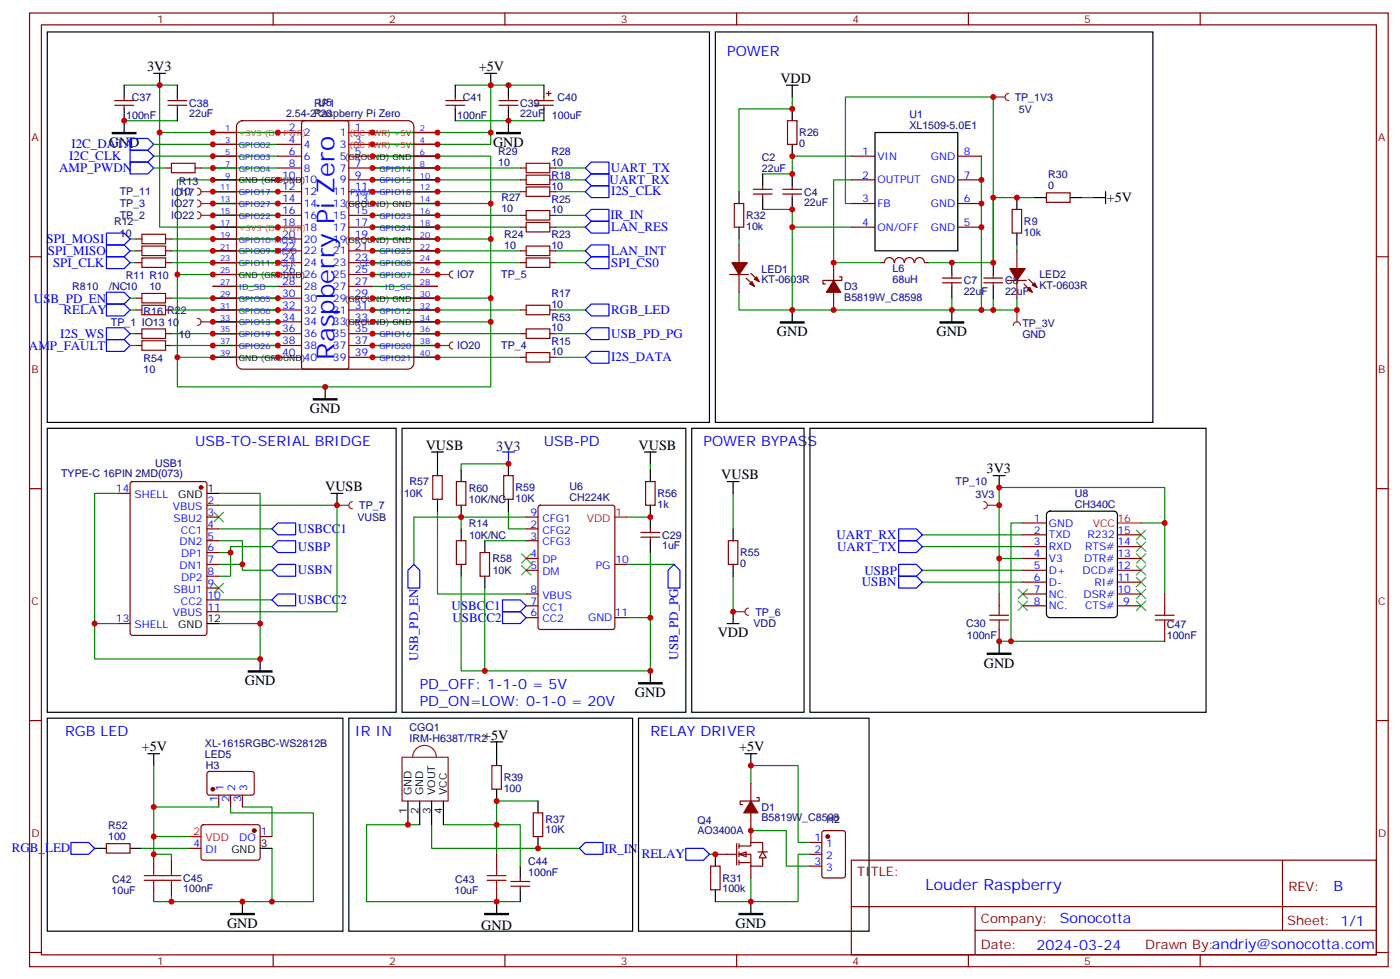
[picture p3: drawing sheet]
<svg xmlns="http://www.w3.org/2000/svg" width="418mm" height="292mm" viewBox="0 0 418 292" stroke-linecap="round" stroke-linejoin="round" font-family="sans-serif">
<g fill="none" stroke="#870000" stroke-width=".35">
<path d="M8.8 3.9h405.4v284.3h-405.4zM12.3 7.4h398.3v277.3h-398.3zM81.5 3.9v3.5M150.6 3.9v3.5M219.8 3.9v3.5M288.9 3.9v3.5M358.1 3.9v3.5M34.2 31.4h5.7M34.2 30h5.7M37 28.9v1.1M37 31.4v1.1M50.1 31.4h5.6"/>
<path d="M50.1 30h5.6M52.9 28.9v1.1M52.9 31.4v1.1M63.5 39.5h7.1M71.1 36.5l1.2-.5h49.4a1.76 1.76 0 0 1 1.8 1.7v70.6a1.89 1.89 0 0 1-1.8 1.8h-49.4a1.89 1.89 0 0 1-1.7-1.8v-70.6zM82.9 39.5h7.1M90.2 36.2l.5-.2h12.7l.5 .2 .2 .5v72.7l-.3 .5-.4 .2h-12.7l-.5-.3-.2-.4v-72.7zM104.1 39.5h7M123.5 39.5h7M133 31.4h5.6M133 30h5.6M135.8 28.9v1.1"/>
<path d="M135.8 31.4v1.1M148.9 31.4h5.6M148.9 30h5.6M151.7 28.9v1.1M151.7 31.4v1.1M159.5 31.4h5.6M159.5 30h5.6M162.3 28.9v1.1M162.3 31.4v1.1M163 27.9h1.4M163.7 27.2v1.4M234.9 36h2.9v7h-2.9z"/>
<path d="M63.5 57.2h7.1M63.5 53.6h7.1M63.5 50.1h7.1M63.5 46.6h7.1M63.5 43h7.1M82.9 57.2h7.1M82.9 53.6h7.1M82.9 50.1h7.1M82.9 46.6h7.1M82.9 43h7.1M104.1 57.2h7M104.1 53.6h7"/>
<path d="M104.1 50.1h7M104.1 46.6h7M104.1 43h7M123.5 57.2h7M123.5 53.6h7M123.5 50.1h7M123.5 46.6h7M123.5 43h7M155.2 57.2h1.8M155.2 53.6h1.8M155.2 50.1h1.8M157 55.7h7v2.9h-7z"/>
<path d="M157 52.2h7v2.8h-7zM157 48.7h7v2.8h-7zM164 57.2h1.8M164 53.6h1.8M164 50.1h1.8M312.2 57.5h7.1v2.8h-7.1zM8.8 76.6h3.5M40.6 78.3h1.7M40.6 74.8h1.7M40.6 71.3h1.7M42.3 76.9h7.1v2.8h-7.1zM42.3 73.4h7.1v2.8h-7.1z"/>
<path d="M42.3 69.9h7.1v2.8h-7.1zM49.4 78.3h1.8M49.4 74.8h1.8M49.4 71.3h1.8M63.5 78.3h7.1M63.5 74.8h7.1M63.5 71.3h7.1M63.5 67.7h7.1M63.5 64.2h7.1M63.5 60.7h7.1M82.9 78.3h7.1M82.9 74.8h7.1"/>
<path d="M82.9 71.3h7.1M82.9 67.7h7.1M82.9 64.2h7.1M82.9 60.7h7.1M104.1 78.3h7M104.1 74.8h7M104.1 71.3h7M104.1 67.7h7M104.1 64.2h7M104.1 60.7h7M123.5 78.3h7M123.5 74.8h7"/>
<path d="M123.5 71.3h7M123.5 67.7h7M123.5 64.2h7M123.5 60.7h7M155.2 78.3h1.8M155.2 74.8h1.8M155.2 67.7h1.8M155.2 64.2h1.8M157 76.9h7v2.8h-7zM157 73.4h7v2.8h-7zM157 66.3h7v2.8h-7zM157 62.8h7v2.8h-7z"/>
<path d="M164 78.3h1.8M164 74.8h1.8M164 67.7h1.8M164 64.2h1.8M219.1 60.7h2.8v7h-2.8zM220.5 73v5.3M410.6 76.6h3.6M40.6 99.5h1.7M42.3 98.1h7.1v2.8h-7.1zM49.4 99.5h1.8M63.5 99.5h7.1M63.5 96h7.1"/>
<path d="M63.5 92.4h7.1M63.5 88.9h7.1M63.5 85.4h7.1M63.5 81.8h7.1M82.9 99.5h7.1M82.9 96h7.1M82.9 92.4h7.1M82.9 88.9h7.1M82.9 85.4h7.1M82.9 81.8h7.1M104.1 99.5h7M104.1 96h7"/>
<path d="M104.1 92.4h7M104.1 88.9h7M104.1 85.4h7M104.1 81.8h7M123.5 99.5h7M123.5 96h7M123.5 92.4h7M123.5 88.9h7M123.5 85.4h7M123.5 81.8h7M155.2 92.4h1.8M157 91h7v2.8h-7z"/>
<path d="M164 92.4h1.8M217.7 81.8h5.6M220.5 81.8v5.3M222.6 82.9l2.5 2.5M224 81.5l2.5 2.5M63.5 106.5h7.1M63.5 103h7.1M82.9 106.5h7.1M82.9 103h7.1M104.1 106.5h7M104.1 103h7M123.5 106.5h7"/>
<path d="M123.5 103h7M155.2 106.5h1.8M157 105.1h7v2.9h-7zM164 106.5h1.8M8.8 145.7h3.5M410.6 145.7h3.6M8.8 214.8h3.5M410.6 214.8h3.6M62 230.2l.4-.2 13 .1 .4 .6v5.9l-.7 .5-12.9-.1-.5-.6v-5.7zM65.3 237.1v3.5M68.8 237.1v3.5M72.3 237.1v3.5"/>
<path d="M146.8 228.2h2.8v7.1h-2.8zM31.7 251.5h7.1v2.9h-7.1zM45.9 254.7v3.5M51.2 256.5v3.5M56.4 252.9h3.6M60.2 246.1l.5-.2h16.5l.4 .7-.1 9.4-.6 .5-16.5-.1-.4-.6v-9.2zM77.6 249.4h3.5M148.2 254.7v3.5M159.1 242.4h2.8v7h-2.8zM254 256.5h156.6v28.2h-156.6zM382.6 256.5v20.9M45.9 265.3v3.5"/>
<path d="M51.2 263.5v3.6M148.2 265.3v3.5M152.4 262.8h5.6M152.4 264.2h5.6M155.2 261.8v1M155.2 264.2v1.1M254 270.3h156.5M290.9 277.4h119.6M290.9 270.3v14.1M8.8 284h3.5M81.5 284.7v3.5M150.6 284.7v3.5"/>
<path d="M219.8 284.7v3.5M288.9 284.7v3.5M358.1 284.7v3.5M410.6 284h3.6"/>
</g>
<g fill="none" stroke="#008700" stroke-width=".35">
<path d="M37 36h15.9M37 25.4h15.9M47.6 39.5v28.2h35.3h-19.4M47.6 25.4v14.1h35.3h-19.4M111.1 39.5h35.3M135.8 36h26.5M135.8 25.4h26.5M146.4 25.4v17.6h-35.3h19.4M236.4 30.7v1.8h-15.9v24.7M45.9 43h37M45.9 46.6h37M63.5 53.6h19.4h-30v28.2h30h-19.4"/>
<path d="M63.5 57.2h19.4M111.1 50.1h44.1M111.1 53.6h44.1M111.1 57.2h44.1M130.5 46.6h-19.4h35.3v14.1M165.8 50.1h8.8M165.8 53.6h8.8M165.8 57.2h8.8M252.2 58.9v-30h44.1v30h12.4M254 46.6h-17.6v5.3M296.3 58.9v19.4M322.8 58.9h3.5"/>
<path d="M38.8 71.3h1.8M38.8 74.8h1.8M38.8 78.3h1.8M51.2 71.3h31.7M51.2 74.8h31.7M51.2 78.3h31.7M63.5 60.7h19.4M63.5 64.2h19.4M111.1 64.2h44.1M111.1 67.7h44.1M111.1 74.8h44.1M111.1 78.3h44.1"/>
<path d="M130.5 60.7h-19.4h35.3v10.6M130.5 71.3h-19.4h35.3v17.6M165.8 64.2h8.8M165.8 67.7h8.8M165.8 74.8h8.8M165.8 78.3h8.8M220.5 71.3v1.7M303.4 73v1.8M38.8 99.5h1.8M51.2 99.5h31.7M52.9 81.8v24.7h30h-19.4M63.5 85.4h19.4"/>
<path d="M63.5 88.9h19.4M63.5 92.4h19.4M63.5 96h19.4M111.1 81.8h19.4M111.1 85.4h19.4M111.1 92.4h44.1M111.1 99.5h19.4M130.5 88.9h-19.4h35.3v7.1M130.5 96h-19.4h35.3v19.4h-93.5v-8.9M165.8 92.4h8.8M220.5 87.1v5.3h15.9M303.4 88.9v3.5h-7.1"/>
<path d="M63.5 103h19.4M111.1 103h19.4M111.1 106.5h44.1M165.8 106.5h8.8M45.9 228.2v12.4h19.4M160.5 238.8h-12.3v15.9M42.3 252.9h14.1M45.9 240.6v14.1h5.3v1.8M45.9 249.4h10.5M68.8 240.6v1.8h24.7v26.4h-47.6M72.3 240.6h8.8v8.8M81.1 252.9v15.9"/>
<path d="M125.2 245.9h-15.8v22.9h45.8M128.8 245.9v7h44.1M132.3 245.9h22.9v12.3M51.2 267.1v1.7"/>
</g>
<path d="M33.5 39.5h7.1v.4h-7.1zM148.2 39.5h7v.4h-7zM93.5 118.9h7v.3h-7zM68.8 272.3h7v.4h-7zM144.6 272.3h7.1v.4h-7.1z" fill="#000" stroke="#000" stroke-width=".35"/>
<g fill="none" stroke="#000" stroke-width=".35">
<path d="M14.1 9.5h197.6v116.4h-197.6zM37 25.4v3.5M37 32.5v7M45.9 21.9h3.5M47.6 21.9v3.5M52.9 25.4v3.5M52.9 32.5v3.5M135.8 25.4v3.5M135.8 32.5v3.5M144.6 21.9h3.6M146.4 21.9v3.5M151.7 25.4v3.5"/>
<path d="M151.7 32.5v7M162.3 25.4v3.5M162.3 32.5v3.5M236.4 32.5v3.5M220.5 57.2v3.5M236.4 43v3.6M308.7 58.9h3.5M319.3 58.9h3.5M220.5 67.7v3.6M97 115.4v3.5M14.1 214.1h88.2v63.5h-88.2zM104.1 214.1h84.6v63.5h-84.6z"/>
<path d="M44.1 224.7h3.5M45.9 224.7v3.5M146.4 221.2h3.5M148.2 221.2v7M148.2 235.3v3.5M160.5 238.8v3.6M28.2 252.9h3.5M38.8 252.9h3.5M77.6 252.9h3.5M155.2 258.2v3.6M160.5 249.4v3.5M72.3 268.8v3.5"/>
<path d="M148.2 268.8v3.5M155.2 265.3v3.5"/>
</g>
<g fill="none" stroke="#00f" stroke-width=".35">
<path d="M174.6 50.1l1.8-1.8h5.3v3.6h-5.3zM174.6 53.6l1.8-1.7h5.3v3.5h-5.3zM174.6 57.2l1.8-1.8h5.3v3.5h-5.3zM31.7 69.5h5.3l1.8 1.8-1.8 1.7h-5.3zM31.7 76.6h5.3l1.8 1.7-1.8 1.8h-5.3zM31.7 73h5.3l1.8 1.8-1.8 1.8h-5.3zM174.6 64.2l1.8-1.8h5.3v3.6h-5.3zM174.6 78.3l1.8-1.7h5.3v3.5h-5.3zM174.6 67.7l1.8-1.7h5.3v3.5h-5.3zM174.6 74.8l1.8-1.8h5.3v3.6h-5.3zM31.7 97.7h5.3l1.8 1.8-1.8 1.7h-5.3zM174.6 92.4l1.8-1.7h5.3v3.5h-5.3z"/>
<path d="M174.6 106.5l1.8-1.7h5.3v3.5h-5.3zM21.2 251.2h5.3l1.7 1.7-1.7 1.8h-5.3zM172.9 252.9l1.7-1.7h5.3v3.5h-5.3z"/>
</g>
<path d="M45.9 258.2v2.9M51.2 260v1.1M148.2 258.2v2.9M43 262.5h11M43 261.1h11M45.9 262.5v2.8M51.2 262.5v1M145.3 262.5h5.7M145.3 261.1h5.7M148.2 262.5v2.8" fill="none" stroke="#a10000" stroke-width=".35"/>
<g fill="#870000" stroke="#870000" stroke-width=".35">
<path d="M223.7 84.7l.7-.7 .7 1.4z"/>
<path d="M225.1 83.3l.7-.7 .7 1.4z"/>
<path d="M218.4 78.3h4.6l-2.5 3.5z"/>
<circle cx="63.5" cy="235.3" r=".53"/>
<circle cx="75.8" cy="247.7" r=".53"/>
</g>
<path d="M56.4 249.4h3.6" fill="none" stroke="#f00" stroke-width=".35"/>
<path d="M302.3 97a1.06 1.06 0 0 1 1.1-1 1.06 1.06 0 0 1 1 1M303.4 92.4v3.6" fill="none" stroke="#8c2424" stroke-width=".35"/>
<circle cx="303.4" cy="92.4" r=".18" fill="#8c2424"/>
<g fill="#870000" stroke="#870000" stroke-width=".35">
<path d="M306.6 86.4l.7-.7 .7 1.4z"/>
<path d="M308 85l.7-.7 .7 1.4z"/>
<path d="M301.3 80.1h4.6l-2.5 3.5z"/>
</g>
<path d="M302 62.4h2.8v7.1h-2.8zM303.4 74.8v5.3M300.6 83.6h5.6M303.4 83.6v5.3M305.5 84.7l2.5 2.4M306.9 83.3l2.5 2.4" fill="none" stroke="#870000" stroke-width=".35"/>
<path d="M303.4 58.9v3.5M303.4 69.5v3.5" fill="none" stroke="#000" stroke-width=".35"/>
<path d="M296.3 28.9h3.6M300.9 27.9a1.06 1.06 0 0 0-1 1 1.06 1.06 0 0 0 1 1.1" fill="none" stroke="#8c2424" stroke-width=".35"/>
<circle cx="296.3" cy="28.9" r=".18" fill="#8c2424"/>
<path d="M236.4 28.9v1.8M227.5 51.9h8.9M252.2 58.9v1.8h1.8M254 53.6h-5.3v24.7h14.1M292.8 46.6v45.8M296.3 58.9v19.4h-19.4M227.5 62.4h8.9v5.3h17.6M236.4 67.7v24.7h47.6M284 88.9v3.5M296.3 88.9v3.5h-12.3" fill="none" stroke="#008700" stroke-width=".35"/>
<g fill="none" stroke="#870000" stroke-width=".35">
<path d="M224.7 57.9h5.7M224.7 56.4h5.7M227.5 55.4v1M227.5 57.9v1M233.5 57.9h5.7M233.5 56.4h5.7M236.4 55.4v1M236.4 57.9v1M266.7 78.3a1.41 1.41 0 0 0-1.4-1.5 1.41 1.41 0 0 0-1.4 1.5h-1.1M266.9 78.3a1.41 1.41 0 0 1 1.4-1.5 1.41 1.41 0 0 1 1.4 1.5M269.9 78.3a1.41 1.41 0 0 1 1.4-1.5 1.41 1.41 0 0 1 1.4 1.5M272.9 78.3a1.41 1.41 0 0 1 1.4-1.5 1.41 1.41 0 0 1 1.5 1.5"/>
<path d="M275.9 78.3h1M281.2 84.3h5.6M281.2 82.9h5.6M284 81.8v1.1M284 84.3v1.1M293.5 84.3h5.7M293.5 82.9h5.7M296.3 81.8v1.1M296.3 84.3v1.1"/>
</g>
<g fill="none" stroke="#000" stroke-width=".35">
<path d="M213.4 9.5h130.6v116.4h-130.6zM234.6 25.4h3.5M236.4 25.4v3.5M227.5 51.9v3.5M227.5 58.9v3.5M236.4 51.9v3.5M236.4 58.9v3.5M326.3 58.9h3.5M329.8 57.2v3.5M284 78.3v3.5M296.3 78.3v3.5M236.4 92.4v3.6"/>
<path d="M284 85.4v3.5M284 92.4v3.6M296.3 85.4v3.5"/>
</g>
<path d="M232.8 96h7.1v.3h-7.1zM280.5 96h7v.3h-7z" fill="#000" stroke="#000" stroke-width=".35"/>
<path d="M38.8 48.3h5.3l1.8 1.8-1.8 1.8h-5.3zM38.8 44.8h5.3l1.8 1.8-1.8 1.7h-5.3zM38.8 41.3h5.3l1.8 1.7-1.8 1.8h-5.3z" fill="none" stroke="#00f" stroke-width=".35"/>
<g fill="#fff" stroke="#870000" stroke-width=".35">
<path d="M220.5 254.7l2.1-.7v1.4z"/>
<path d="M227.5 254l1.1 1.8h-2.1z"/>
</g>
<g fill="none" stroke="#870000" stroke-width=".35">
<path d="M155.2 99.5h1.8M157 98.1h7v2.8h-7zM164 99.5h1.8M40.6 103h1.7M42.3 101.6h7.1v2.8h-7.1zM49.4 103h1.8M212 258.2h2.8v7.1h-2.8zM213.4 254.7h6.4M219.8 251.5v6.4M220.5 252.2h3.5v-1h3.5v2.8M220.5 254.7h3.5v3.5h3.5v-2.4M220.5 257.2h3.5"/>
<path d="M220.5 251.5v1.4M220.5 254v1.4M220.5 256.5v1.4M224 247.7v3.5M224 258.2v3.6M226.1 254h2.9M241.7 254.7h3.5M241.7 251.2h3.5M241.7 258.2h3.5M245.4 247.9l.5-.2h5.6l.7 .4v13l-.4 .6-5.9 .1-.7-.5v-12.9z"/>
</g>
<path d="M130.5 99.5h24.7M165.8 99.5h8.8M38.8 103h1.8M51.2 103h12.3M224 233.5v-5.3h14.1v23h3.6M211.7 254.7h1.7M224 247.7h10.6v10.5h7.1M241.7 254.7h-3.6v14.1h-14.1M213.4 268.8h10.6M224 261.8v7" fill="none" stroke="#008700" stroke-width=".35"/>
<path d="M190.5 214.1h68.8v63.5h-68.8zM222.2 224.7h3.6M224 224.7v3.5M213.4 254.7v3.5M213.4 265.3v3.5M224 268.8v3.5" fill="none" stroke="#000" stroke-width=".35"/>
<circle cx="246.9" cy="249.4" r=".53" fill="#870000" stroke="#870000" stroke-width=".35"/>
<path d="M220.5 272.3h7v.4h-7z" fill="#000" stroke="#000" stroke-width=".35"/>
<path d="M174.6 99.5l1.8-1.8h5.3v3.5h-5.3zM31.7 101.2h5.3l1.8 1.8-1.8 1.8h-5.3zM204.6 252.9h5.3l1.8 1.8-1.8 1.8h-5.3z" fill="none" stroke="#00f" stroke-width=".35"/>
<path d="M339 165.1l2.8 2.8M339 161.6l2.8 2.8M341.8 165.1l-2.8 2.8M341.8 161.6l-2.8 2.8" fill="none" stroke="#3c3" stroke-width=".35"/>
<path d="M218.7 182.4h3.5M223.3 181.3a1.06 1.06 0 0 0-1.1 1.1 1.06 1.06 0 0 0 1.1 1" fill="none" stroke="#8c2424" stroke-width=".35"/>
<circle cx="218.7" cy="182.4" r=".18" fill="#8c2424"/>
<path d="M194 138.3v1.8M218.7 147.1v10.6M218.7 171.8v10.6" fill="none" stroke="#008700" stroke-width=".35"/>
<path d="M206.4 127.7h33.5v84.7h-33.5zM217 143.6h3.5M218.7 143.6v3.5M218.7 157.7v3.5M218.7 168.3v3.5M217 185.9h3.5M218.7 182.4v3.5" fill="none" stroke="#000" stroke-width=".35"/>
<path d="M217.3 161.2h2.8v7.1h-2.8z" fill="none" stroke="#870000" stroke-width=".35"/>
<path d="M100.5 150.6h3.6M105.1 149.6a1.06 1.06 0 0 0-1 1 1.06 1.06 0 0 0 1 1.1" fill="none" stroke="#8c2424" stroke-width=".35"/>
<circle cx="100.5" cy="150.6" r=".18" fill="#8c2424"/>
<g fill="none" stroke="#008700" stroke-width=".35">
<path d="M35.3 147.1h-7.1v38.8h7.1M65.3 150.6h35.2v31.8h-35.2M65.3 147.1h12.3v38.8M65.3 157.7h15.8M130.5 152.4v24.7h26.5M151.7 152.4v5.3h5.3M157 154.2h-19.4v3.5M187 154.2h7M275.2 159.5h30M305.2 155.9h-3.6v35.3M340.4 155.9h7.1v-10.6h-49.4v21.2h7.1M347.5 155.9v21.2"/>
<path d="M65.3 161.2h7v8.8h8.8M65.3 178.9h15.8M65.3 168.3h7M65.3 164.7h3.5M81.1 163h-12.3v8.8h-3.5M144.6 175.3v24.7h49.4v-15.8h-7M187 168.3h14.1M194 164.7v19.5M275.2 163h30M275.2 173.6h30M275.2 170h30M298.1 166.5v10.6"/>
<path d="M28.2 185.9v10.6h49.4v-10.6h-12.3M298.1 191.2h49.4"/>
</g>
<g fill="none" stroke="#00f" stroke-width=".35">
<path d="M149.9 134.8h3.6M151.7 134.8v3.5M81.1 157.7l1.8-1.8h5.3v3.6h-5.3zM268.1 157.7h5.3l1.8 1.8-1.8 1.7h-5.3zM81.1 178.9l1.8-1.8h5.3v3.5h-5.3zM81.1 170l1.8-1.7h5.3v3.5h-5.3zM81.1 163l1.8-1.8h5.3v3.5h-5.3zM149.9 178.9h5.3l1.8 1.7-1.8 1.8h-5.3zM201.1 168.3l1.7 1.7v5.3h-3.5v-5.3zM268.1 161.2h5.3l1.8 1.8-1.8 1.7h-5.3zM268.1 171.8h5.3l1.8 1.8-1.8 1.7h-5.3zM268.1 168.3h5.3l1.8 1.7-1.8 1.8h-5.3z"/>
<path d="M149.9 182.4h5.3l1.8 1.8-1.8 1.7h-5.3z"/>
</g>
<g fill="none" stroke="#000" stroke-width=".35">
<path d="M14.1 127.7h104.1v84.7h-104.1zM119.9 127.7h84.7v84.7h-84.7zM128.8 134.8h3.5M130.5 134.8v7M151.7 138.3v3.5M192.3 134.8h3.5M194 134.8v3.5M241.7 127.7h118.1v84.7h-118.1zM61.7 147.1h3.6M98.8 147.1h3.5M100.5 147.1v3.5M130.5 148.9v3.5"/>
<path d="M151.7 148.9v3.5M194 140.1v3.5M194 150.6v7.1M296.3 141.8h3.6M298.1 141.8v3.5M312.4 152.8l.9-.4h19l.9 .4 .2 .7v29.6l-.5 .8-.6 .3h-19l-.9-.5-.2-.6v-29.6zM144.6 161.2v3.5M144.6 171.8v3.5M194 161.2v3.5M61.7 185.9h3.6M77.6 196.5v3.5M298.1 191.2v3.5"/>
<path d="M194 200v3.6"/>
</g>
<g fill="none" stroke="#870000" stroke-width=".35">
<path d="M35.3 147.1h3.5M39 143.8l.5-.2h21.5l.7 .4v44.7l-.4 .7h-21.8l-.6-.4-.1-44.7zM61.7 157.7h3.6M61.7 154.2h3.6M61.7 150.6h3.6M129.1 141.8h2.8v7.1h-2.8zM150.3 141.8h2.8v7.1h-2.8zM157 157.7h3.5M157 154.2h3.5M160.7 150.8l.5-.2h21.5l.7 .5v35.9l-.4 .6-21.8 .1-.6-.5-.1-35.9zM191.2 158.8h5.6M192.6 143.6h2.8v7h-2.8z"/>
<path d="M194 157.7v1.1M305.2 159.5h7M305.2 155.9h7M333.4 159.5h7M61.7 161.2h3.6M61.7 168.3h3.6M61.7 164.7h3.6M61.7 171.8h3.6M61.7 175.3h3.6M61.7 178.9h3.6M143.2 164.7h2.8v7.1h-2.8zM157 161.2h3.5"/>
<path d="M157 166.5h3.5M157 170h3.5M157 177.1h3.5M183.4 168.3h3.6M191.2 160.2h5.6M194 160.2v1M298.1 177.1v3.5M305.2 166.5h7M305.2 170h7M305.2 177.1h7M305.2 163h7M305.2 173.6h7"/>
<path d="M333.4 166.5h7M333.4 170h7M333.4 177.1h7M333.4 163h7M333.4 173.6h7M347.5 177.1v3.5M35.3 185.9h3.5M61.7 182.4h3.6M157 184.2h3.5M157 180.6h3.5M183.4 184.2h3.6M298.1 187.7v3.5"/>
<path d="M305.2 180.6h7M333.4 180.6h7M347.5 187.7v3.5"/>
</g>
<path d="M294.6 194.7h7v.4h-7zM74.1 200h7v.4h-7zM190.5 203.6h7.1v.3h-7.1z" fill="#000" stroke="#000" stroke-width=".35"/>
<g fill="none" stroke="#3c3" stroke-width=".35">
<path d="M63.9 152.8l2.8 2.8M66.7 152.8l-2.8 2.8M339 158l2.8 2.9M341.8 158l-2.8 2.9M63.9 173.9l2.8 2.8M66.7 173.9l-2.8 2.8M155.6 165.1l2.8 2.8M155.6 168.6l2.8 2.9M158.4 165.1l-2.8 2.8M158.4 168.6l-2.8 2.9M303.7 175.7l2.9 2.8M303.7 179.2l2.9 2.8"/>
<path d="M306.6 175.7l-2.9 2.8M306.6 179.2l-2.9 2.8M339 179.2l2.8 2.8M339 175.7l2.8 2.8M339 172.2l2.8 2.8M339 168.6l2.8 2.9M341.8 179.2l-2.8 2.8M341.8 175.7l-2.8 2.8M341.8 172.2l-2.8 2.8M341.8 168.6l-2.8 2.9"/>
</g>
<path d="M183.4 154.2h3.6M333.4 155.9h7" fill="none" stroke="#f00" stroke-width=".35"/>
<path d="M295.3 184.9h5.6M295.3 183.4h5.6M298.1 180.6v2.8M298.1 184.9v2.8M344.7 184.9h5.6M344.7 183.4h5.6M347.5 180.6v2.8M347.5 184.9v2.8" fill="none" stroke="#a10000" stroke-width=".35"/>
<circle cx="60" cy="145.3" r=".53" fill="#870000" stroke="#870000" stroke-width=".35"/>
<path d="M293.5 149.6a1.06 1.06 0 0 1 1.1 1 1.06 1.06 0 0 1-1.1 1.1M294.6 150.6h3.5" fill="none" stroke="#8c2424" stroke-width=".35"/>
<circle cx="298.1" cy="150.6" r=".18" fill="#8c2424"/>
<g fill="none" stroke="#870000" stroke-width=".35">
<path d="M49.4 50.1h1.8M51.2 48.7h7v2.8h-7zM58.2 50.1h1.8M254 46.6h7.1M254 53.6h7.1M285.8 46.6h7M285.8 53.6h7M254 60.7h7.1M254 67.7h7.1M285.8 60.7h7M285.8 67.7h7M40.6 88.9h1.7"/>
<path d="M40.6 92.4h1.7M42.3 87.5h7.1v2.8h-7.1zM42.3 91h7.1v2.8h-7.1zM49.4 88.9h1.8M49.4 92.4h1.8M136.2 143.6h2.8v7h-2.8z"/>
</g>
<path d="M45.9 50.1h3.5M60 50.1h22.9M38.8 88.9h1.8M38.8 92.4h1.8M51.2 88.9h12.3M51.2 92.4h12.3M151.7 138.3h-14.1v1.8" fill="none" stroke="#008700" stroke-width=".35"/>
<path d="M261.1 39.5h24.7v35.3h-24.7zM137.6 140.1v3.5M137.6 150.6v3.6" fill="none" stroke="#000" stroke-width=".35"/>
<path d="M31.7 87.1h5.3l1.8 1.8-1.8 1.8h-5.3zM31.7 90.7h5.3l1.8 1.7-1.8 1.8h-5.3z" fill="none" stroke="#00f" stroke-width=".35"/>
<path d="M58.9 94.9a1.06 1.06 0 0 1 1.1 1.1 1.06 1.06 0 0 1-1.1 1M60 96h3.5" fill="none" stroke="#8c2424" stroke-width=".35"/>
<circle cx="63.5" cy="96" r=".18" fill="#8c2424"/>
<path d="M58.9 63.1a1.06 1.06 0 0 1 1.1 1.1 1.06 1.06 0 0 1-1.1 1.1M60 64.2h3.5" fill="none" stroke="#8c2424" stroke-width=".35"/>
<circle cx="63.5" cy="64.2" r=".18" fill="#8c2424"/>
<path d="M58.9 59.6a1.06 1.06 0 0 1 1.1 1.1 1.06 1.06 0 0 1-1.1 1M60 60.7h3.5" fill="none" stroke="#8c2424" stroke-width=".35"/>
<circle cx="63.5" cy="60.7" r=".18" fill="#8c2424"/>
<path d="M58.9 56.1a1.06 1.06 0 0 1 1.1 1 1.06 1.06 0 0 1-1.1 1.1M60 57.2h3.5" fill="none" stroke="#8c2424" stroke-width=".35"/>
<circle cx="63.5" cy="57.2" r=".18" fill="#8c2424"/>
<path d="M130.5 103h3.6M135.1 102a1.06 1.06 0 0 0-1 1 1.06 1.06 0 0 0 1 1.1" fill="none" stroke="#8c2424" stroke-width=".35"/>
<circle cx="130.5" cy="103" r=".18" fill="#8c2424"/>
<path d="M130.5 81.8h3.6M135.1 80.8a1.06 1.06 0 0 0-1 1 1.06 1.06 0 0 0 1 1.1" fill="none" stroke="#8c2424" stroke-width=".35"/>
<circle cx="130.5" cy="81.8" r=".18" fill="#8c2424"/>
<path d="M137.6 157.7v3.5M137.6 168.3v3.5M121.7 238.8v7.1M125.2 238.8v7.1M128.8 238.8v7.1M132.3 238.8v7.1" fill="none" stroke="#000" stroke-width=".35"/>
<path d="M119.9 225.8h13.8v13h-13.8zM123.1 225.8a3.5 3.5 0 0 1 3.5-3.5 3.5 3.5 0 0 1 3.6 3.5" fill="none" stroke="#8c2424" stroke-width=".35"/>
<path d="M137.6 154.2h-14.1v14.1M137.6 171.8v28.2h7M144.6 161.2h12.4" fill="none" stroke="#008700" stroke-width=".35"/>
<path d="M248.7 78.3v5.3M248.7 87.1v5.3M250.5 82.6h.7v1h-5.7v1.1h.7M136.2 161.2h2.8v7.1h-2.8zM224 233.5v5.3M225.8 237.8h.7v1h-5.7v1.1h.7M224 242.4v5.3" fill="none" stroke="#870000" stroke-width=".35"/>
<path d="M123.5 168.3l1.7 1.7v5.3h-3.5v-5.3z" fill="none" stroke="#00f" stroke-width=".35"/>
<g fill="#870000" stroke="#870000" stroke-width=".35">
<path d="M224 238.8l2.1 3.6h-4.2z"/>
<path d="M248.7 83.6l2.1 3.5h-4.2z"/>
</g>
<g fill="#c00">
<circle cx="111.1" cy="39.5" r=".88"/>
<circle cx="111.1" cy="43" r=".88"/>
<circle cx="111.1" cy="46.6" r=".88"/>
<circle cx="111.1" cy="50.1" r=".88"/>
<circle cx="111.1" cy="53.6" r=".88"/>
<circle cx="111.1" cy="57.1" r=".88"/>
<circle cx="111.1" cy="60.7" r=".88"/>
<circle cx="111.1" cy="64.2" r=".88"/>
<circle cx="111.1" cy="67.7" r=".88"/>
<circle cx="111.1" cy="71.3" r=".88"/>
<circle cx="111.1" cy="74.8" r=".88"/>
<circle cx="111.1" cy="78.3" r=".88"/>
<circle cx="111.1" cy="81.8" r=".88"/>
<circle cx="111.1" cy="88.9" r=".88"/>
<circle cx="111.1" cy="92.4" r=".88"/>
<circle cx="111.1" cy="96" r=".88"/>
<circle cx="111.1" cy="99.5" r=".88"/>
<circle cx="111.1" cy="103" r=".88"/>
<circle cx="111.1" cy="106.5" r=".88"/>
<circle cx="82.9" cy="39.5" r=".88"/>
<circle cx="82.9" cy="57.1" r=".88"/>
<circle cx="82.9" cy="60.7" r=".88"/>
<circle cx="82.9" cy="64.2" r=".88"/>
<circle cx="82.9" cy="67.7" r=".88"/>
<circle cx="82.9" cy="71.3" r=".88"/>
<circle cx="82.9" cy="74.8" r=".88"/>
<circle cx="82.9" cy="78.3" r=".88"/>
<circle cx="82.9" cy="53.6" r=".88"/>
<circle cx="82.9" cy="81.8" r=".88"/>
<circle cx="82.9" cy="88.9" r=".88"/>
<circle cx="82.9" cy="92.4" r=".88"/>
<circle cx="82.9" cy="96" r=".88"/>
<circle cx="82.9" cy="99.5" r=".88"/>
<circle cx="82.9" cy="103" r=".88"/>
<circle cx="82.9" cy="106.5" r=".88"/>
<circle cx="130.5" cy="39.5" r=".88"/>
<circle cx="130.5" cy="43" r=".88"/>
<circle cx="130.5" cy="46.6" r=".88"/>
<circle cx="130.5" cy="50.1" r=".88"/>
<circle cx="130.5" cy="53.6" r=".88"/>
<circle cx="130.5" cy="57.1" r=".88"/>
<circle cx="130.5" cy="60.7" r=".88"/>
<circle cx="130.5" cy="64.2" r=".88"/>
<circle cx="130.5" cy="67.7" r=".88"/>
<circle cx="130.5" cy="71.3" r=".88"/>
<circle cx="130.5" cy="74.8" r=".88"/>
<circle cx="130.5" cy="78.3" r=".88"/>
<circle cx="130.5" cy="81.8" r=".88"/>
<circle cx="130.5" cy="88.9" r=".88"/>
<circle cx="130.5" cy="92.4" r=".88"/>
<circle cx="130.5" cy="96" r=".88"/>
<circle cx="130.5" cy="99.5" r=".88"/>
<circle cx="130.5" cy="103" r=".88"/>
<circle cx="130.5" cy="106.5" r=".88"/>
<circle cx="63.5" cy="39.5" r=".88"/>
<circle cx="63.5" cy="53.6" r=".88"/>
<circle cx="63.5" cy="57.1" r=".88"/>
<circle cx="63.5" cy="60.7" r=".88"/>
<circle cx="63.5" cy="64.2" r=".88"/>
<circle cx="63.5" cy="67.7" r=".88"/>
<circle cx="63.5" cy="71.3" r=".88"/>
<circle cx="63.5" cy="74.8" r=".88"/>
<circle cx="63.5" cy="78.3" r=".88"/>
<circle cx="63.5" cy="81.8" r=".88"/>
<circle cx="63.5" cy="88.9" r=".88"/>
<circle cx="63.5" cy="92.4" r=".88"/>
<circle cx="63.5" cy="96" r=".88"/>
<circle cx="63.5" cy="99.5" r=".88"/>
<circle cx="63.5" cy="103" r=".88"/>
<circle cx="63.5" cy="106.5" r=".88"/>
<circle cx="37" cy="36" r=".88"/>
<circle cx="47.6" cy="25.4" r=".88"/>
<circle cx="151.7" cy="25.4" r=".88"/>
<circle cx="151.7" cy="36" r=".88"/>
<circle cx="146.4" cy="25.4" r=".88"/>
<circle cx="146.4" cy="39.5" r=".88"/>
<circle cx="47.6" cy="39.5" r=".88"/>
<circle cx="146.4" cy="60.7" r=".88"/>
<circle cx="146.4" cy="71.3" r=".88"/>
<circle cx="146.4" cy="88.9" r=".88"/>
<circle cx="146.4" cy="96" r=".88"/>
<circle cx="52.9" cy="106.5" r=".88"/>
<circle cx="52.9" cy="81.8" r=".88"/>
<circle cx="81.1" cy="268.8" r=".88"/>
<circle cx="45.9" cy="254.7" r=".88"/>
<circle cx="45.9" cy="249.4" r=".88"/>
<circle cx="45.9" cy="240.6" r=".88"/>
<circle cx="51.2" cy="268.8" r=".88"/>
<circle cx="72.3" cy="268.8" r=".88"/>
<circle cx="148.2" cy="268.8" r=".88"/>
<circle cx="148.2" cy="238.8" r=".88"/>
<circle cx="160.5" cy="252.9" r=".88"/>
<circle cx="148.2" cy="245.9" r=".88"/>
<circle cx="236.4" cy="32.5" r=".88"/>
<circle cx="296.3" cy="58.9" r=".88"/>
<circle cx="303.4" cy="58.9" r=".88"/>
<circle cx="296.3" cy="28.9" r=".88"/>
<circle cx="303.4" cy="92.4" r=".88"/>
<circle cx="296.3" cy="92.4" r=".88"/>
<circle cx="236.4" cy="62.4" r=".88"/>
<circle cx="236.4" cy="51.9" r=".88"/>
<circle cx="292.8" cy="92.4" r=".88"/>
<circle cx="236.4" cy="92.4" r=".88"/>
<circle cx="284" cy="92.4" r=".88"/>
<circle cx="296.3" cy="78.3" r=".88"/>
<circle cx="284" cy="78.3" r=".88"/>
<circle cx="213.4" cy="254.7" r=".88"/>
<circle cx="224" cy="228.2" r=".88"/>
<circle cx="224" cy="268.8" r=".88"/>
<circle cx="218.7" cy="182.4" r=".88"/>
<circle cx="298.1" cy="145.3" r=".88"/>
<circle cx="194" cy="154.2" r=".88"/>
<circle cx="194" cy="184.1" r=".88"/>
<circle cx="194" cy="200" r=".88"/>
<circle cx="301.6" cy="191.2" r=".88"/>
<circle cx="347.5" cy="155.9" r=".88"/>
<circle cx="298.1" cy="191.2" r=".88"/>
<circle cx="298.1" cy="166.5" r=".88"/>
<circle cx="72.3" cy="168.3" r=".88"/>
<circle cx="68.8" cy="164.7" r=".88"/>
<circle cx="100.5" cy="150.6" r=".88"/>
<circle cx="77.6" cy="185.9" r=".88"/>
<circle cx="77.6" cy="196.5" r=".88"/>
<circle cx="28.2" cy="185.9" r=".88"/>
<circle cx="298.1" cy="150.6" r=".88"/>
<circle cx="97" cy="115.4" r=".88"/>
<circle cx="63.5" cy="50.1" r=".88"/>
<circle cx="63.5" cy="43" r=".88"/>
<circle cx="63.5" cy="46.6" r=".88"/>
<circle cx="292.8" cy="67.7" r=".88"/>
<circle cx="292.8" cy="60.7" r=".88"/>
<circle cx="292.8" cy="53.6" r=".88"/>
<circle cx="236.4" cy="46.6" r=".88"/>
<circle cx="236.4" cy="67.7" r=".88"/>
<circle cx="151.7" cy="138.3" r=".88"/>
<circle cx="121.7" cy="245.9" r=".88"/>
<circle cx="137.6" cy="154.2" r=".88"/>
<circle cx="144.6" cy="200" r=".88"/>
<circle cx="248.7" cy="78.3" r=".88"/>
<circle cx="248.7" cy="92.4" r=".88"/>
<circle cx="224" cy="247.6" r=".88"/>
</g>
<text font-size="7.4" fill="#00f" x="99.8" y="107.2" transform="rotate(-90 99.8 107.2)">Raspberry Pi Zero</text>
<text font-size="4.6" fill="#00f" x="276.1" y="265.5">Louder Raspberry</text>
<g font-size="4.2" fill="#00f">
<text x="217" y="16.6">POWER</text>
<text x="58.2" y="133">USB-TO-SERIAL BRIDGE</text>
<text x="162.3" y="133">USB-PD</text>
<text x="209.9" y="133">POWER BYPASS</text>
<text x="125.2" y="205.3">PD_OFF: 1-1-0 = 5V</text>
<text x="125.2" y="210.6">PD_ON=LOW: 0-1-0 = 20V</text>
<text x="19.4" y="219.4">RGB LED</text>
<text x="105.8" y="219.4">IR IN</text>
<text x="194" y="219.4">RELAY DRIVER</text>
<text x="397.8" y="265.7">B</text>
<text x="316.2" y="275.3">Sonocotta</text>
<text x="309.3" y="283.1">2024-03-24</text>
</g>
<g font-size="4.2">
<text x="43.9" y="21.2">3V3</text>
<text x="142.9" y="21.2">+5V</text>
<text x="232.8" y="24.7">VDD</text>
<text x="32.5" y="43.8">GND</text>
<text x="147.1" y="43.8">GND</text>
<text x="330.2" y="60.3">+5V</text>
<text x="231.8" y="100.2">GND</text>
<text x="279.4" y="100.2">GND</text>
<text x="92.4" y="123.2">GND</text>
<text x="127" y="134.1">VUSB</text>
<text x="190.5" y="134.1">VUSB</text>
<text x="215.2" y="142.9">VUSB</text>
<text x="294.3" y="141.1">3V3</text>
<text x="97" y="146.4">VUSB</text>
<text x="214.1" y="190">VDD</text>
<text x="293.5" y="199.1">GND</text>
<text x="73" y="204.3">GND</text>
<text x="189.4" y="207.9">GND</text>
<text x="144.2" y="220.5">+5V</text>
<text x="42.3" y="224">+5V</text>
<text x="220.5" y="224">+5V</text>
<text x="67.7" y="276.7">GND</text>
<text x="143.6" y="277.3">GND</text>
<text x="219.4" y="276.8">GND</text>
</g>
<text font-size="4.2" fill="#000080" x="148.1" y="134.5">3V3</text>
<g font-size="3.9" fill="#00f">
<text x="20.7" y="47.8">I2C_CLK</text>
<text x="21.3" y="44.3">I2C_DATA</text>
<text x="17.6" y="51.3">AMP_PWDN</text>
<text x="182.3" y="51.3">UART_TX</text>
<text x="181.9" y="54.9">UART_RX</text>
<text x="182.3" y="58.3">I2S_CLK</text>
<text x="182.1" y="65.4">IR_IN</text>
<text x="182.4" y="69">LAN_RES</text>
<text x="13.9" y="72.5">SPI_MOSI</text>
<text x="14.3" y="76.1">SPI_MISO</text>
<text x="182.4" y="76">LAN_INT</text>
<text x="15.8" y="79.6">SPI_CLK</text>
<text x="182.4" y="79.5">SPI_CS0</text>
<text x="10.1" y="90.2">USB_PD_EN</text>
<text x="18.9" y="93.7">RELAY</text>
<text x="182.4" y="93.7">RGB_LED</text>
<text x="18" y="100.9">I2S_WS</text>
<text x="182.4" y="100.7">USB_PD_PG</text>
<text x="8.7" y="104.2">AMP_FAULT</text>
<text x="182.4" y="107.6">I2S_DATA</text>
<text x="88.9" y="158.9">USBCC1</text>
<text x="249.6" y="160.8">UART_RX</text>
<text x="88.9" y="164.1">USBP</text>
<text x="249.8" y="164.3">UART_TX</text>
<text x="88.9" y="171.2">USBN</text>
<text x="257.9" y="171.4">USBP</text>
<text x="257.1" y="174.9">USBN</text>
<text x="88.9" y="180">USBCC2</text>
<text x="134.7" y="181.9">USBCC1</text>
<text x="135" y="185.6">USBCC2</text>
<text x="124.8" y="196.9" transform="rotate(-90 124.8 196.9)">USB_PD_EN</text>
<text x="202.4" y="196.7" transform="rotate(-90 202.4 196.7)">USB_PD_PG</text>
<text x="3.5" y="254.2">RGB_LED</text>
<text x="180.3" y="254.2">IR_IN</text>
<text x="191.4" y="255.9">RELAY</text>
</g>
<g font-size="3.9" fill="#800">
<text x="255.8" y="261.1">TITLE:</text>
<text x="384.4" y="265.7">REV:</text>
<text x="292.7" y="275.3">Company:</text>
<text x="384" y="275.9">Sheet: 1/1</text>
<text x="292.7" y="282.9">Date:</text>
<text x="341.7" y="283">Drawn By:andriy@sonocotta.com</text>
</g>
<g font-size="3.2" fill="#800">
<text x="46.9" y="6.9">1</text>
<text x="116.1" y="6.9">2</text>
<text x="185.2" y="6.9">3</text>
<text x="254.4" y="6.9">4</text>
<text x="323.5" y="6.9">5</text>
<text x="9.3" y="42">A</text>
<text x="411.2" y="42">A</text>
<text x="9.3" y="111.1">B</text>
<text x="411.2" y="111.1">B</text>
<text x="9.3" y="180.3">C</text>
<text x="411.2" y="180.3">C</text>
<text x="9.3" y="249.4">D</text>
<text x="411.2" y="249.4">D</text>
<text x="46.9" y="287.7">1</text>
<text x="116.1" y="287.7">2</text>
<text x="185.2" y="287.7">3</text>
<text x="254.4" y="287.7">4</text>
<text x="323.5" y="287.7">5</text>
</g>
<g font-size="3.2" fill="#000080">
<text x="302.7" y="30">TP_1V3</text>
<text x="37.7" y="35.4">100nF</text>
<text x="39.3" y="30.1">C37</text>
<text x="56.4" y="35">22uF</text>
<text x="56.4" y="31.8">C38</text>
<text x="85.4" y="34.8">2.54-2*20</text>
<text x="93.8" y="34.9">Raspberry Pi Zero</text>
<text x="93.8" y="31.8">RP1</text>
<text x="95.1" y="31.6">U5</text>
<text x="136.4" y="35.4">100nF</text>
<text x="138.1" y="30.1">C41</text>
<text x="155.2" y="35">22uF</text>
<text x="155.2" y="31.8">C39</text>
<text x="164.7" y="35.4">100uF</text>
<text x="166.3" y="30.1">C40</text>
<text x="271.3" y="35.3">U1</text>
<text x="304" y="33.6">5V</text>
<text x="238.5" y="40.7">R26</text>
<text x="271.3" y="38.5">XL1509-5.0E1</text>
<text x="148.6" y="46.3">R29</text>
<text x="164.5" y="46.3">R28</text>
<text x="238.5" y="43.9">0</text>
<text x="148.6" y="49.4">10</text>
<text x="164.5" y="53.3">R18</text>
<text x="164.5" y="49.4">10</text>
<text x="227.3" y="51.2">22uF</text>
<text x="227.3" y="48.1">C2</text>
<text x="312.7" y="53.2">R30</text>
<text x="35.7" y="58.3">TP_11</text>
<text x="51.1" y="58.3">IO17</text>
<text x="53.4" y="58.3">10</text>
<text x="53.4" y="55.1">R13</text>
<text x="164.5" y="56.5">10</text>
<text x="239.9" y="58.3">C4</text>
<text x="312.7" y="56.4">0</text>
<text x="35.7" y="65.3">TP_2</text>
<text x="35.7" y="61.8">TP_3</text>
<text x="51.1" y="65.3">IO22</text>
<text x="51.1" y="61.8">IO27</text>
<text x="149.6" y="63.2">10</text>
<text x="149.6" y="60">R27</text>
<text x="164.5" y="63.6">10</text>
<text x="164.5" y="60.4">R25</text>
<text x="222.6" y="65.3">R32</text>
<text x="239.9" y="61.5">22uF</text>
<text x="34" y="67.1">R12</text>
<text x="35.7" y="70.6">10</text>
<text x="150.4" y="71">R24</text>
<text x="164.5" y="71">R23</text>
<text x="222.6" y="68.6">10k</text>
<text x="305.5" y="70.4">10k</text>
<text x="305.5" y="67.1">R9</text>
<text x="150.4" y="74.2">10</text>
<text x="164.5" y="74.2">10</text>
<text x="37.5" y="83.3">R11 R10</text>
<text x="136.4" y="83">IO7</text>
<text x="149.5" y="83">TP_5</text>
<text x="227.2" y="81.3">LED1</text>
<text x="266.3" y="81.2">L6</text>
<text x="310.1" y="83">LED2</text>
<text x="21.5" y="86.5">R810</text>
<text x="32.6" y="86.5">/NC10</text>
<text x="44.6" y="86.5">10</text>
<text x="164.5" y="88.6">R17</text>
<text x="227.2" y="84.5">KT-0603R</text>
<text x="251.9" y="89.7">B5819W_C8598</text>
<text x="251.9" y="86.6">D3</text>
<text x="266.3" y="84.5">68uH</text>
<text x="287.5" y="87.9">22uF</text>
<text x="287.5" y="84.7">C7</text>
<text x="299.9" y="87.9">22uF</text>
<text x="299.9" y="84.7">C8</text>
<text x="310.1" y="86.3">KT-0603R</text>
<text x="42.8" y="93.9">R16</text>
<text x="49.9" y="93.6">R22</text>
<text x="164.5" y="91.8">10</text>
<text x="164.5" y="95.7">R53</text>
<text x="33.1" y="97.1">TP_1 IO13</text>
<text x="49.9" y="97.1">10</text>
<text x="53.4" y="100.6">10</text>
<text x="164.5" y="98.8">10</text>
<text x="305" y="100.6">GND</text>
<text x="305" y="97.5">TP_3V</text>
<text x="136.4" y="104.2">IO20</text>
<text x="149.5" y="104.1">TP_4</text>
<text x="164.5" y="105.9">10</text>
<text x="164.5" y="102.7">R15</text>
<text x="42.8" y="111.2">10</text>
<text x="42.8" y="108">R54</text>
<text x="18.2" y="142.3">TYPE-C 16PIN 2MD(073)</text>
<text x="46.3" y="139.2">USB1</text>
<text x="120.5" y="148.3">10K</text>
<text x="122.2" y="144.7">R57</text>
<text x="139.8" y="146.5">R60</text>
<text x="153.8" y="149.7">10K</text>
<text x="153.8" y="146.5">R59</text>
<text x="169.9" y="149.2">CH224K</text>
<text x="169.9" y="146">U6</text>
<text x="196.1" y="148.3">R56</text>
<text x="285.1" y="144.7">TP_10</text>
<text x="291" y="148.5">3V3</text>
<text x="320.7" y="148.1">U8</text>
<text x="106.6" y="155.3">VUSB</text>
<text x="107.2" y="151.8">TP_7</text>
<text x="139.9" y="150.1">10K/NC</text>
<text x="196.1" y="151.4">1k</text>
<text x="320.7" y="151.3">CH340C</text>
<text x="139.9" y="157.1">R14</text>
<text x="139.9" y="160.6">10K/NC</text>
<text x="197.6" y="160.6">C29</text>
<text x="146.9" y="167.6">R58</text>
<text x="197.6" y="163.8">1uF</text>
<text x="220.8" y="165.9">R55</text>
<text x="147" y="171.2">10K</text>
<text x="220.8" y="169.1">0</text>
<text x="225.4" y="183.5">TP_6</text>
<text x="224.8" y="187.1">VDD</text>
<text x="288.2" y="187.1">C30</text>
<text x="288.5" y="190.6">100nF</text>
<text x="348.1" y="190.6">100nF</text>
<text x="348.1" y="187.4">C47</text>
<text x="122.2" y="221.2">IRM-H638T/TR2</text>
<text x="122.2" y="218">CGQ1</text>
<text x="61.2" y="222.7">XL-1615RGBC-WS2812B</text>
<text x="61.2" y="225.9">LED5</text>
<text x="61.4" y="229.4">H3</text>
<text x="150.3" y="232.8">R39</text>
<text x="150.3" y="236">100</text>
<text x="162.8" y="245.3">R37</text>
<text x="208.1" y="245.5">Q4</text>
<text x="227.2" y="244.9">B5819W_C8598</text>
<text x="227.2" y="241.8">D1</text>
<text x="246.6" y="245.3">H2</text>
<text x="32.3" y="250.5">100</text>
<text x="32.3" y="247.3">R52</text>
<text x="162.8" y="248.5">10K</text>
<text x="208.1" y="248.8">AO3400A</text>
<text x="157.6" y="257.9">C44</text>
<text x="33.5" y="263.2">C42</text>
<text x="54.7" y="262.9">C45</text>
<text x="135.8" y="263.2">C43</text>
<text x="157.6" y="261.1">100nF</text>
<text x="215.5" y="262.9">R31</text>
<text x="33.3" y="266.4">10uF</text>
<text x="54.7" y="266.1">100nF</text>
<text x="135.6" y="266.4">10uF</text>
<text x="215.5" y="266.1">100k</text>
</g>
<g font-size="3.2" fill="#00f">
<text x="86.2" y="39.2">2</text>
<text x="90.7" y="40.6">2</text>
<text x="101.3" y="40.6">1</text>
<text x="105.8" y="39.2">1</text>
<text x="86.2" y="46.2">6</text>
<text x="86.2" y="42.7">4</text>
<text x="90.7" y="47.6">6</text>
<text x="90.7" y="44.1">4</text>
<text x="101.3" y="47.6">5</text>
<text x="101.3" y="44.1">3</text>
<text x="105.8" y="46.2">5</text>
<text x="105.8" y="42.7">3</text>
<text x="257.3" y="46.2">1</text>
<text x="261.8" y="47.6">VIN</text>
<text x="277.8" y="47.6">GND</text>
<text x="287.5" y="46.2">8</text>
<text x="84.2" y="53.3">10</text>
<text x="86.2" y="49.7">8</text>
<text x="90.7" y="51.2">8</text>
<text x="101.3" y="51.2">7</text>
<text x="105.8" y="53.3">9</text>
<text x="105.8" y="49.7">7</text>
<text x="257.3" y="53.3">2</text>
<text x="287.5" y="53.3">7</text>
<text x="84.2" y="56.8">12</text>
<text x="90.7" y="58.2">12</text>
<text x="90.7" y="54.7">10</text>
<text x="99.3" y="58.2">11</text>
<text x="101.3" y="54.7">9</text>
<text x="105.8" y="56.8">11</text>
<text x="261.8" y="54.7">OUTPUT</text>
<text x="277.8" y="54.7">GND</text>
<text x="84.2" y="63.9">16</text>
<text x="84.2" y="60.3">14</text>
<text x="90.7" y="65.3">16</text>
<text x="90.7" y="61.7">14</text>
<text x="99.3" y="65.3">15</text>
<text x="99.3" y="61.7">13</text>
<text x="105.8" y="63.9">15</text>
<text x="105.8" y="60.3">13</text>
<text x="257.3" y="60.3">3</text>
<text x="261.8" y="61.7">FB</text>
<text x="277.8" y="61.7">GND</text>
<text x="287.5" y="60.3">6</text>
<text x="84.2" y="70.9">20</text>
<text x="84.2" y="67.4">18</text>
<text x="90.7" y="68.8">18</text>
<text x="99.3" y="68.8">17</text>
<text x="105.8" y="70.9">19</text>
<text x="105.8" y="67.4">17</text>
<text x="257.3" y="67.4">4</text>
<text x="261.8" y="68.8">ON/OFF</text>
<text x="277.8" y="68.8">GND</text>
<text x="287.5" y="67.4">5</text>
<text x="84.2" y="78">24</text>
<text x="84.2" y="74.4">22</text>
<text x="90.7" y="75.8">22</text>
<text x="90.7" y="72.3">20</text>
<text x="99.3" y="75.8">21</text>
<text x="99.3" y="72.3">19</text>
<text x="105.8" y="78">23</text>
<text x="105.8" y="74.4">21</text>
<text x="84.2" y="81.5">26</text>
<text x="90.7" y="82.9">26</text>
<text x="90.7" y="79.4">24</text>
<text x="99.3" y="82.9">25</text>
<text x="99.3" y="79.4">23</text>
<text x="105.8" y="81.5">25</text>
<text x="84.2" y="88.5">30</text>
<text x="84.2" y="85">28</text>
<text x="90.7" y="90">30</text>
<text x="90.7" y="86.4">28</text>
<text x="99.3" y="90">29</text>
<text x="99.3" y="86.4">27</text>
<text x="105.8" y="88.5">29</text>
<text x="105.8" y="85">27</text>
<text x="84.2" y="95.6">34</text>
<text x="84.2" y="92.1">32</text>
<text x="90.7" y="93.5">32</text>
<text x="99.3" y="93.5">31</text>
<text x="105.8" y="95.6">33</text>
<text x="105.8" y="92.1">31</text>
<text x="84.2" y="99.1">36</text>
<text x="90.7" y="100.5">36</text>
<text x="90.7" y="97">34</text>
<text x="99.3" y="100.5">35</text>
<text x="99.3" y="97">33</text>
<text x="105.8" y="99.1">35</text>
<text x="84.2" y="106.2">40</text>
<text x="84.2" y="102.7">38</text>
<text x="90.7" y="107.6">40</text>
<text x="90.7" y="104.1">38</text>
<text x="99.3" y="107.6">39</text>
<text x="99.3" y="104.1">37</text>
<text x="105.8" y="106.2">39</text>
<text x="105.8" y="102.7">37</text>
<text x="34.6" y="146.8">14</text>
<text x="40.1" y="148.5">SHELL</text>
<text x="51.6" y="152">VBUS</text>
<text x="51.7" y="155.6">SBU2</text>
<text x="61.9" y="150.3">2</text>
<text x="61.9" y="153.8">3</text>
<text x="158.3" y="153.8">9</text>
<text x="161.8" y="155.6">CFG1</text>
<text x="308.4" y="155.6">1</text>
<text x="54" y="159.1">CC1</text>
<text x="61.9" y="157.3">4</text>
<text x="61.9" y="160.9">5</text>
<text x="158.3" y="157.3">2</text>
<text x="158.3" y="160.9">3</text>
<text x="161.8" y="159.1">CFG2</text>
<text x="308.4" y="159.1">2</text>
<text x="312.9" y="160.5">TXD</text>
<text x="312.9" y="157">GND</text>
<text x="324.4" y="160.5">R232</text>
<text x="333.4" y="159.1">15</text>
<text x="53.6" y="162.6">DN2</text>
<text x="54.1" y="166.2">DP1</text>
<text x="61.9" y="164.4">6</text>
<text x="61.9" y="167.9">7</text>
<text x="158.3" y="166.2">4</text>
<text x="161.8" y="162.6">CFG3</text>
<text x="161.8" y="167.9">DP</text>
<text x="183.6" y="167.9">10</text>
<text x="308.4" y="166.2">4</text>
<text x="308.4" y="162.6">3</text>
<text x="312.9" y="167.6">V3</text>
<text x="312.9" y="164">RXD</text>
<text x="323.5" y="167.6">DTR#</text>
<text x="323.7" y="164">RTS#</text>
<text x="333.4" y="162.6">14</text>
<text x="333.4" y="166.2">13</text>
<text x="53.6" y="169.7">DN1</text>
<text x="54.1" y="173.2">DP2</text>
<text x="61.9" y="171.5">8</text>
<text x="158.3" y="169.7">5</text>
<text x="161.8" y="171.5">DM</text>
<text x="177.8" y="169.7">PG</text>
<text x="308.4" y="173.2">6</text>
<text x="308.4" y="169.7">5</text>
<text x="312.9" y="171.1">D+</text>
<text x="323" y="171.1">DCD#</text>
<text x="333.4" y="169.7">12</text>
<text x="333.4" y="173.2">11</text>
<text x="51.7" y="176.7">SBU1</text>
<text x="61.9" y="175">9</text>
<text x="61.9" y="178.5">10</text>
<text x="158.3" y="176.7">8</text>
<text x="161.8" y="178.5">VBUS</text>
<text x="308.4" y="176.7">7</text>
<text x="312.9" y="178.2">NC.</text>
<text x="312.9" y="174.6">D-</text>
<text x="323.3" y="178.2">DSR#</text>
<text x="326.5" y="174.6">RI#</text>
<text x="333.4" y="176.7">10</text>
<text x="34.6" y="185.6">13</text>
<text x="51.6" y="183.8">VBUS</text>
<text x="54" y="180.3">CC2</text>
<text x="61.9" y="182">11</text>
<text x="158.3" y="183.8">6</text>
<text x="158.3" y="180.3">7</text>
<text x="161.8" y="185.6">CC2</text>
<text x="161.8" y="182">CC1</text>
<text x="175.5" y="185.2">GND</text>
<text x="183.4" y="183.8">11</text>
<text x="308.4" y="180.3">8</text>
<text x="312.9" y="181.7">NC.</text>
<text x="323.7" y="181.7">CTS#</text>
<text x="335.1" y="180.3">9</text>
<text x="40.1" y="187.3">SHELL</text>
<text x="64.9" y="239.3" transform="rotate(-90 64.9 239.3)">1</text>
<text x="66.7" y="235.8" transform="rotate(-90 66.7 235.8)">1</text>
<text x="68.4" y="239.3" transform="rotate(-90 68.4 239.3)">2</text>
<text x="70.2" y="235.8" transform="rotate(-90 70.2 235.8)">2</text>
<text x="72" y="239.3" transform="rotate(-90 72 239.3)">3</text>
<text x="73.7" y="235.8" transform="rotate(-90 73.7 235.8)">3</text>
<text x="71.4" y="250.8">DO</text>
<text x="77.8" y="249.1">1</text>
<text x="243" y="250.8">1</text>
<text x="57.8" y="252.6">4</text>
<text x="61.3" y="254.4">DI</text>
<text x="243" y="254.4">2</text>
<text x="243" y="257.9">3</text>
<text x="246.5" y="252.6">1</text>
<text x="246.5" y="256.1">2</text>
<text x="246.5" y="259.6">3</text>
</g>
<g font-size="3.2">
<text x="53.1" y="148.5">GND</text>
<text x="61.9" y="146.8">1</text>
<text x="61.9" y="185.6">12</text>
<text x="53.1" y="187.3">GND</text>
<text x="122.8" y="237.1" transform="rotate(-90 122.8 237.1)">GND</text>
<text x="126.3" y="237.1" transform="rotate(-90 126.3 237.1)">GND</text>
<text x="129.8" y="237.1" transform="rotate(-90 129.8 237.1)">VOUT</text>
<text x="133.3" y="237.1" transform="rotate(-90 133.3 237.1)">VCC</text>
<text x="121.4" y="242.6" transform="rotate(-90 121.4 242.6)">1</text>
<text x="124.9" y="242.6" transform="rotate(-90 124.9 242.6)">2</text>
<text x="128.4" y="242.6" transform="rotate(-90 128.4 242.6)">3</text>
<text x="131.9" y="242.6" transform="rotate(-90 131.9 242.6)">4</text>
<text x="69" y="254.4">GND</text>
<text x="77.8" y="252.6">3</text>
</g>
<g font-size="3.2" fill="#f00">
<text x="175.1" y="155.6">VDD</text>
<text x="183.6" y="153.8">1</text>
<text x="333.4" y="155.6">16</text>
<text x="326.1" y="157">VCC</text>
<text x="57.8" y="249.1">2</text>
<text x="61.3" y="250.8">VDD</text>
</g>
<g font-size="2.5" fill="#00f">
<text x="67.2" y="39.2">1</text>
<text x="125.2" y="39.2">2</text>
<text x="67.2" y="42.7">3</text>
<text x="67.2" y="46.2">5</text>
<text x="71.3" y="44.1">GPIO02</text>
<text x="71.3" y="47.6">GPIO03</text>
<text x="125.2" y="42.7">4</text>
<text x="125.2" y="46.2">6</text>
<text x="67.2" y="49.7">7</text>
<text x="67.2" y="53.3">9</text>
<text x="71.3" y="51.2">GPIO04</text>
<text x="113.2" y="51.2">GPIO14</text>
<text x="125.2" y="49.7">8</text>
<text x="125.2" y="53.3">10</text>
<text x="65.7" y="56.8">11</text>
<text x="71.3" y="58.2">GPIO17</text>
<text x="104.5" y="58.2">PWM0-GPIO18</text>
<text x="113.2" y="54.7">GPIO15</text>
<text x="125.2" y="56.8">12</text>
<text x="65.7" y="60.3">13</text>
<text x="65.7" y="63.9">15</text>
<text x="71.3" y="61.7">GPIO27</text>
<text x="71.3" y="65.3">GPIO22</text>
<text x="113.2" y="65.3">GPIO23</text>
<text x="125.2" y="60.3">14</text>
<text x="125.2" y="63.9">16</text>
<text x="65.7" y="67.4">17</text>
<text x="65.7" y="70.9">19</text>
<text x="113.2" y="68.8">GPIO24</text>
<text x="125.2" y="67.4">18</text>
<text x="125.2" y="70.9">20</text>
<text x="65.7" y="74.4">21</text>
<text x="65.7" y="78">23</text>
<text x="71.3" y="72.3">GPIO10-MOSI</text>
<text x="71.3" y="75.8">GPIO09-MISO</text>
<text x="113.2" y="75.8">GPIO25</text>
<text x="125.2" y="74.4">22</text>
<text x="125.2" y="78">24</text>
<text x="65.7" y="81.5">25</text>
<text x="71.3" y="79.4">GPIO11-SCLK</text>
<text x="107.3" y="79.4">CE0-GPIO08</text>
<text x="113.2" y="82.9">GPIO07</text>
<text x="125.2" y="81.5">26</text>
<text x="65.7" y="85">27</text>
<text x="65.7" y="88.5">29</text>
<text x="71.3" y="86.4">ID_SD</text>
<text x="71.3" y="90">GPIO05</text>
<text x="114.9" y="86.4">ID_SC</text>
<text x="125.2" y="85">28</text>
<text x="125.2" y="88.5">30</text>
<text x="65.7" y="92.1">31</text>
<text x="65.7" y="95.6">33</text>
<text x="71.3" y="93.5">GPIO06</text>
<text x="113.2" y="93.5">GPIO12</text>
<text x="125.2" y="92.1">32</text>
<text x="125.2" y="95.6">34</text>
<text x="65.7" y="99.1">35</text>
<text x="71.3" y="97">GPIO13</text>
<text x="71.3" y="100.5">GPIO19</text>
<text x="113.2" y="100.5">GPIO16</text>
<text x="125.2" y="99.1">36</text>
<text x="65.7" y="102.7">37</text>
<text x="65.7" y="106.2">39</text>
<text x="71.3" y="104.1">GPIO26</text>
<text x="113.2" y="104.1">GPIO20</text>
<text x="113.2" y="107.6">GPIO21</text>
<text x="125.2" y="102.7">38</text>
<text x="125.2" y="106.2">40</text>
</g>
<g font-size="2.5" fill="#f60">
<text x="71.3" y="40.6">+3V3 (DC PWR)</text>
<text x="71.3" y="68.8">+3V3 (DC PWR)</text>
</g>
<g font-size="2.5" fill="#f00">
<text x="104.2" y="40.6">(DC PWR) +5V</text>
<text x="104.2" y="44.1">(DC PWR) +5V</text>
</g>
<g font-size="2.5">
<text x="102.9" y="47.6">(GROUND) GND</text>
<text x="71.3" y="54.7">GND (GROUND)</text>
<text x="102.9" y="61.7">(GROUND) GND</text>
<text x="102.9" y="72.3">(GROUND) GND</text>
<text x="71.3" y="82.9">GND (GROUND)</text>
<text x="102.9" y="90">(GROUND) GND</text>
<text x="102.9" y="97">(GROUND) GND</text>
<text x="71.3" y="107.6">GND (GROUND)</text>
</g>
</svg>
